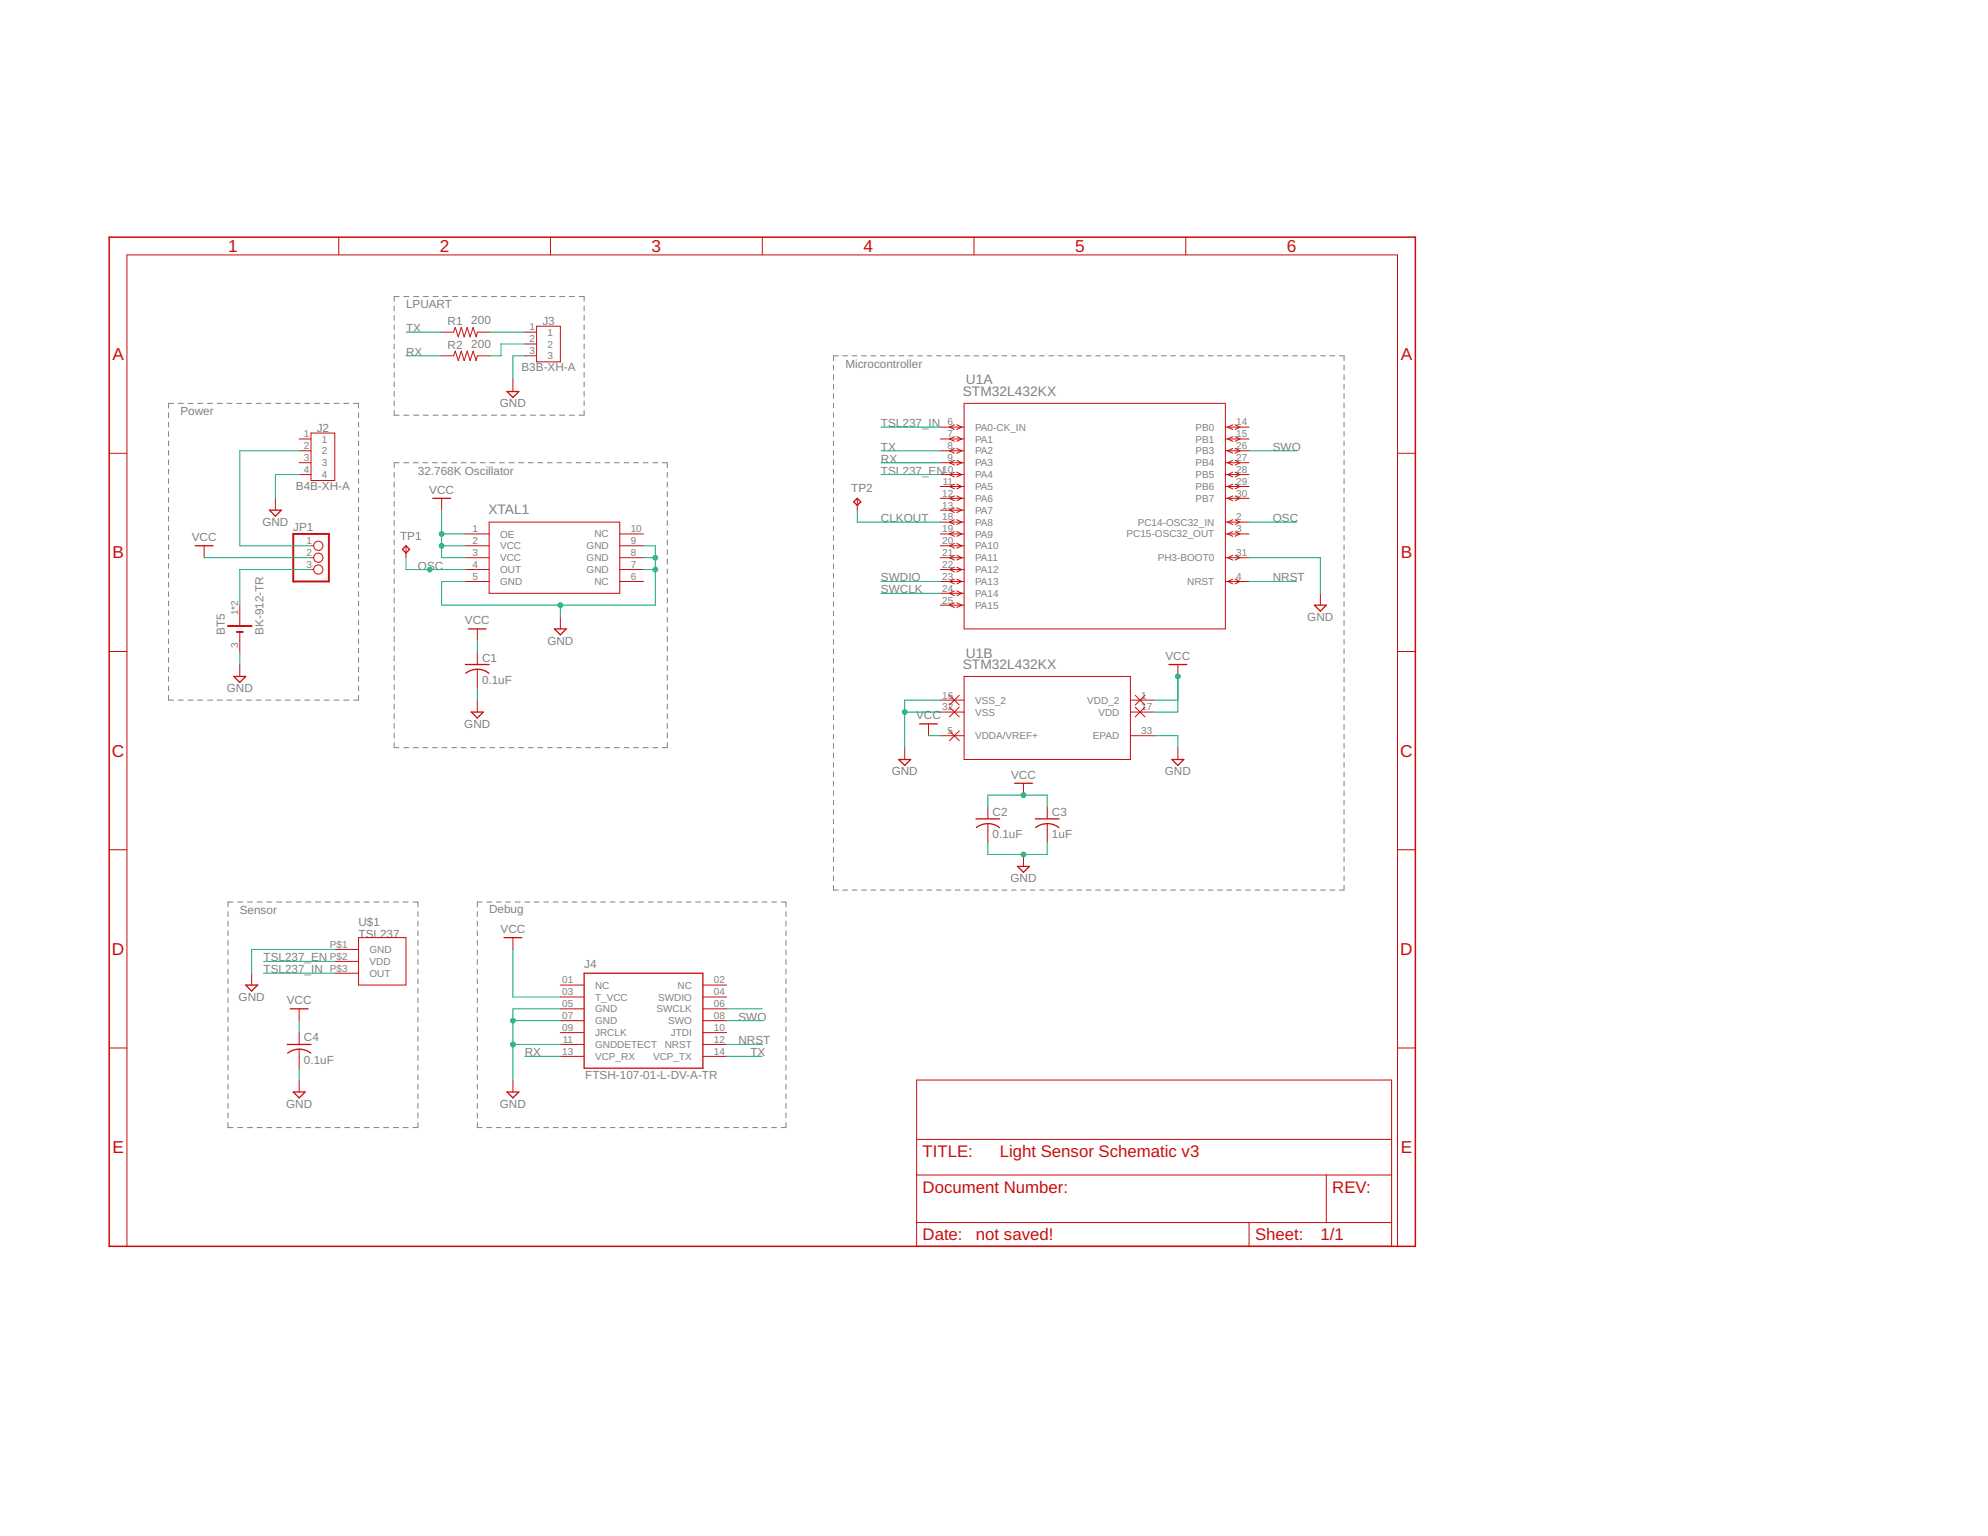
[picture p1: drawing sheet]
<svg xmlns="http://www.w3.org/2000/svg" width="279mm" height="216mm" viewBox="0 0 279 216" stroke-linecap="round" stroke-linejoin="round" font-family="sans-serif">
<g fill="none" stroke="#808080" stroke-width=".14">
<path d="M23.7 58v.7M23.7 59.3v.7M24.4 56.7h-.7v.7M25.1 56.7h.7M26.4 56.7h.7M27.8 56.7h.7M29.2 56.7h.7M30.5 56.7h.7M31.9 56.7h.7M33.3 56.7h.7M34.6 56.7h.7M36 56.7h.7"/>
<path d="M37.4 56.7h.7M38.7 56.7h.7M40.1 56.7h.7M41.5 56.7h.7M42.8 56.7h.7M44.2 56.7h.7M45.6 56.7h.7M46.9 56.7h.8M48.3 56.7h.7M49.7 56.7h.7v.7M50.4 58v.7M50.4 59.3v.7"/>
<path d="M55.4 57.7v.7h.7M55.4 43v.7M55.4 44.3v.7M55.4 45.7v.7M55.4 47v.7M55.4 48.4v.6M55.4 49.7v.7M55.4 51v.7M55.4 52.4v.6M55.4 53.7v.7M55.4 55v.7M55.4 56.3v.7"/>
<path d="M56.1 41.7h-.7v.6M56.8 58.4h.7M56.8 41.7h.7M58.1 58.4h.7M58.1 41.7h.7M59.5 58.4h.7M59.5 41.7h.7M60.9 58.4h.7M60.9 41.7h.7M62.2 58.4h.7M62.2 41.7h.7M63.6 58.4h.7"/>
<path d="M63.6 41.7h.7M65 58.4h.7M65 41.7h.7M66.3 58.4h.8M66.3 41.7h.8M67.7 58.4h.7M67.7 41.7h.7M69.1 58.4h.7M69.1 41.7h.7M70.4 58.4h.8M70.4 41.7h.8M71.8 58.4h.7"/>
<path d="M71.8 41.7h.7M73.2 58.4h.7M73.2 41.7h.7M74.6 58.4h.7M74.6 41.7h.7M75.9 58.4h.7M75.9 41.7h.7M77.3 58.4h.7M77.3 41.7h.7M78.6 58.4h.8M78.6 41.7h.8M80 58.4h.7"/>
<path d="M80 41.7h.7M81.4 41.7h.7v.6M82.1 43v.7M82.1 44.3v.7M82.1 45.7v.7M82.1 47v.7M82.1 48.4v.6M82.1 49.7v.7M82.1 51v.7M82.1 52.4v.6M82.1 53.7v.7M82.1 55v.7"/>
<path d="M82.1 56.3v.7M82.1 57.7v.7h-.7M117.1 51.3v.7M117.1 52.7v.7M117.1 54v.7M117.1 55.3v.7M117.1 56.7v.6M117.1 58v.7M117.1 59.3v.7M117.8 50h-.7v.7M118.5 50h.6M119.8 50h.6"/>
<path d="M121.1 50h.7M122.4 50h.7M123.7 50h.7M125 50h.7M126.4 50h.6M127.7 50h.6M129 50h.6M130.3 50h.7M131.6 50h.7M132.9 50h.7M134.3 50h.6M135.6 50h.6"/>
<path d="M136.9 50h.7M138.2 50h.7M139.5 50h.7M140.8 50h.7M142.2 50h.6M143.5 50h.6M144.8 50h.6M146.1 50h.7M147.4 50h.7M148.7 50h.7M150.1 50h.6M151.4 50h.6"/>
<path d="M152.7 50h.7M154 50h.7M155.3 50h.7M156.6 50h.7M158 50h.6M159.3 50h.6M160.6 50h.7M161.9 50h.7M163.2 50h.7M164.5 50h.7M165.9 50h.6M167.2 50h.6"/>
<path d="M168.5 50h.7M169.8 50h.7M171.1 50h.7M172.4 50h.7M173.8 50h.6M175.1 50h.6M176.4 50h.7M177.7 50h.7M179 50h.7M180.3 50h.7M181.7 50h.6M183 50h.6"/>
<path d="M184.3 50h.7M185.6 50h.7M186.9 50h.7M188.2 50h.7v.7M188.9 51.3v.7M188.9 52.7v.7M188.9 54v.7M188.9 55.3v.7M188.9 56.7v.6M188.9 58v.7M188.9 59.3v.7M23.7 60.7v.6"/>
<path d="M23.7 62v.7M23.7 63.3v.7M23.7 64.6v.7M23.7 66v.6M23.7 67.3v.7M23.7 68.6v.7M23.7 69.9v.7M23.7 71.3v.6M23.7 72.6v.7M23.7 73.9v.7M23.7 75.2v.7M23.7 76.6v.6"/>
<path d="M23.7 77.9v.7M23.7 79.2v.7M50.4 60.7v.6M50.4 62v.7M50.4 63.3v.7M50.4 64.6v.7M50.4 66v.6M50.4 67.3v.7M50.4 68.6v.7M50.4 69.9v.7M50.4 71.3v.6M50.4 72.6v.7"/>
<path d="M50.4 73.9v.7M50.4 75.2v.7M50.4 76.6v.6M50.4 77.9v.7M50.4 79.2v.7M55.4 66.4v.7M55.4 67.7v.8M55.4 69.1v.7M55.4 70.5v.7M55.4 71.8v.7M55.4 73.2v.7M55.4 74.5v.7"/>
<path d="M55.4 75.9v.7M55.4 77.3v.7M55.4 78.6v.7M55.4 80v.7M56.1 65h-.7v.7M56.7 65h.7M58.1 65h.7M59.4 65h.7M60.8 65h.7M62.1 65h.7M63.5 65h.7M64.8 65h.7"/>
<path d="M66.2 65h.7M67.5 65h.7M68.9 65h.6M70.2 65h.7M71.5 65h.7M72.9 65h.7M74.2 65h.7M75.6 65h.7M76.9 65h.7M78.3 65h.7M79.6 65h.7M81 65h.7"/>
<path d="M82.3 65h.7M83.7 65h.6M85 65h.7M86.4 65h.6M87.7 65h.7M89.1 65h.6M90.4 65h.7M91.7 65h.7M93.1 65h.7v.7M93.8 66.4v.7M93.8 67.7v.8M93.8 69.1v.7"/>
<path d="M93.8 70.5v.7M93.8 71.8v.7M93.8 73.2v.7M93.8 74.5v.7M93.8 75.9v.7M93.8 77.3v.7M93.8 78.6v.7M93.8 80v.7M117.1 60.7v.6M117.1 62v.7M117.1 63.3v.7M117.1 64.6v.7"/>
<path d="M117.1 66v.6M117.1 67.3v.7M117.1 68.6v.7M117.1 70v.6M117.1 71.3v.7M117.1 72.6v.7M117.1 73.9v.7M117.1 75.3v.6M117.1 76.6v.7M117.1 77.9v.7M117.1 79.3v.6M188.9 60.7v.6"/>
<path d="M188.9 62v.7M188.9 63.3v.7M188.9 64.6v.7M188.9 66v.6M188.9 67.3v.7M188.9 68.6v.7M188.9 70v.6M188.9 71.3v.7M188.9 72.6v.7M188.9 73.9v.7M188.9 75.3v.6M188.9 76.6v.7"/>
<path d="M188.9 77.9v.7M188.9 79.3v.6M23.7 80.5v.7M23.7 81.9v.6M23.7 83.2v.7M23.7 84.5v.7M23.7 85.8v.7M23.7 87.2v.6M23.7 88.5v.6M23.7 89.8v.7M23.7 91.1v.7M23.7 92.5v.6"/>
<path d="M23.7 93.8v.6M23.7 95.1v.7M23.7 96.4v.7M23.7 97.7v.7h.7M25.1 98.4h.7M26.4 98.4h.7M27.8 98.4h.7M29.2 98.4h.7M30.5 98.4h.7M31.9 98.4h.7M33.3 98.4h.7M34.6 98.4h.7"/>
<path d="M36 98.4h.7M37.4 98.4h.7M38.7 98.4h.7M40.1 98.4h.7M41.5 98.4h.7M42.8 98.4h.7M44.2 98.4h.7M45.6 98.4h.7M46.9 98.4h.8M48.3 98.4h.7M50.4 97.7v.7h-.7M50.4 80.5v.7"/>
<path d="M50.4 81.9v.6M50.4 83.2v.7M50.4 84.5v.7M50.4 85.8v.7M50.4 87.2v.6M50.4 88.5v.6M50.4 89.8v.7M50.4 91.1v.7M50.4 92.5v.6M50.4 93.8v.6M50.4 95.1v.7M50.4 96.4v.7"/>
<path d="M55.4 81.3v.7M55.4 82.7v.7M55.4 84v.7M55.4 85.4v.7M55.4 86.8v.6M55.4 88.1v.7M55.4 89.5v.7M55.4 90.8v.7M55.4 92.2v.7M55.4 93.5v.7M55.4 94.9v.7M55.4 96.2v.7"/>
<path d="M55.4 97.6v.7M55.4 99v.7M93.8 81.3v.7M93.8 82.7v.7M93.8 84v.7M93.8 85.4v.7M93.8 86.8v.6M93.8 88.1v.7M93.8 89.5v.7M93.8 90.8v.7M93.8 92.2v.7M93.8 93.5v.7"/>
<path d="M93.8 94.9v.7M93.8 96.2v.7M93.8 97.6v.7M93.8 99v.7M117.1 80.6v.7M117.1 81.9v.7M117.1 83.2v.7M117.1 84.6v.6M117.1 85.9v.7M117.1 87.2v.7M117.1 88.6v.6M117.1 89.9v.7"/>
<path d="M117.1 91.2v.7M117.1 92.5v.7M117.1 93.9v.7M117.1 95.2v.7M117.1 96.5v.7M117.1 97.9v.6M117.1 99.2v.7M188.9 80.6v.7M188.9 81.9v.7M188.9 83.2v.7M188.9 84.6v.6M188.9 85.9v.7"/>
<path d="M188.9 87.2v.7M188.9 88.6v.6M188.9 89.9v.7M188.9 91.2v.7M188.9 92.5v.7M188.9 93.9v.7M188.9 95.2v.7M188.9 96.5v.7M188.9 97.9v.6M188.9 99.2v.7M55.4 100.3v.7M55.4 101.7v.7"/>
<path d="M55.4 103v.7M55.4 104.4v.7h.7M56.7 105.1h.7M58.1 105.1h.7M59.4 105.1h.7M60.8 105.1h.7M62.1 105.1h.7M63.5 105.1h.7M64.8 105.1h.7M66.2 105.1h.7M67.5 105.1h.7M68.9 105.1h.6"/>
<path d="M70.2 105.1h.7M71.5 105.1h.7M72.9 105.1h.7M74.2 105.1h.7M75.6 105.1h.7M76.9 105.1h.7M78.3 105.1h.7M79.6 105.1h.7M81 105.1h.7M82.3 105.1h.7M83.7 105.1h.6M85 105.1h.7"/>
<path d="M86.4 105.1h.6M87.7 105.1h.7M89.1 105.1h.6M90.4 105.1h.7M91.7 105.1h.7M93.8 100.3v.7M93.8 101.7v.7M93.8 103v.7M93.8 104.4v.7h-.7M117.1 100.5v.7M117.1 101.9v.6M117.1 103.2v.7"/>
<path d="M117.1 104.5v.7M117.1 105.8v.7M117.1 107.2v.6M117.1 108.5v.7M117.1 109.8v.7M117.1 111.2v.6M117.1 112.5v.7M117.1 113.8v.7M117.1 115.1v.7M117.1 116.5v.6M117.1 117.8v.7M117.1 119.1v.7"/>
<path d="M188.9 100.5v.7M188.9 101.9v.6M188.9 103.2v.7M188.9 104.5v.7M188.9 105.8v.7M188.9 107.2v.6M188.9 108.5v.7M188.9 109.8v.7M188.9 111.2v.6M188.9 112.5v.7M188.9 113.8v.7M188.9 115.1v.7"/>
<path d="M188.9 116.5v.6M188.9 117.8v.7M188.9 119.1v.7M32 128.1v.7M32 129.5v.7M32 130.8v.7M32 132.2v.7M32 133.5v.7M32 134.9v.7M32 136.2v.7M32 137.6v.7M32 138.9v.7"/>
<path d="M32.7 126.8h-.7v.7M33.4 126.8h.7M34.8 126.8h.7M36.1 126.8h.7M37.5 126.8h.7M38.9 126.8h.7M40.2 126.8h.7M41.6 126.8h.7M43 126.8h.7M44.3 126.8h.8M45.7 126.8h.7M47.1 126.8h.7"/>
<path d="M48.4 126.8h.8M49.8 126.8h.7M51.2 126.8h.7M52.6 126.8h.7M53.9 126.8h.7M55.3 126.8h.7M56.7 126.8h.7M58 126.8h.7v.7M58.7 128.1v.7M58.7 129.5v.7M58.7 130.8v.7M58.7 132.2v.7"/>
<path d="M58.7 133.5v.7M58.7 134.9v.7M58.7 136.2v.7M58.7 137.6v.7M58.7 138.9v.7M67.1 128.1v.7M67.1 129.5v.7M67.1 130.8v.7M67.1 132.2v.7M67.1 133.5v.7M67.1 134.9v.7M67.1 136.2v.7"/>
<path d="M67.1 137.6v.7M67.1 138.9v.7M67.7 126.8h-.6v.7M68.4 126.8h.7M69.7 126.8h.7M71.1 126.8h.7M72.4 126.8h.7M73.8 126.8h.6M75.1 126.8h.7M76.4 126.8h.7M77.8 126.8h.6M79.1 126.8h.7"/>
<path d="M80.4 126.8h.7M81.8 126.8h.6M83.1 126.8h.7M84.4 126.8h.7M85.8 126.8h.6M87.1 126.8h.7M88.4 126.8h.7M89.8 126.8h.6M91.1 126.8h.7M92.4 126.8h.7M93.8 126.8h.6M95.1 126.8h.7"/>
<path d="M96.4 126.8h.7M97.8 126.8h.7M99.1 126.8h.7M100.5 126.8h.6M101.8 126.8h.7M103.1 126.8h.7M104.5 126.8h.6M105.8 126.8h.7M107.1 126.8h.7M108.4 126.8h.7M109.8 126.8h.7v.7M110.5 128.1v.7"/>
<path d="M110.5 129.5v.7M110.5 130.8v.7M110.5 132.2v.7M110.5 133.5v.7M110.5 134.9v.7M110.5 136.2v.7M110.5 137.6v.7M110.5 138.9v.7M117.1 124.4v.7h.7M117.1 120.5v.6M117.1 121.8v.7M117.1 123.1v.7"/>
<path d="M118.5 125.1h.6M119.8 125.1h.6M121.1 125.1h.7M122.4 125.1h.7M123.7 125.1h.7M125 125.1h.7M126.4 125.1h.6M127.7 125.1h.6M129 125.1h.6M130.3 125.1h.7M131.6 125.1h.7M132.9 125.1h.7"/>
<path d="M134.3 125.1h.6M135.6 125.1h.6M136.9 125.1h.7M138.2 125.1h.7M139.5 125.1h.7M140.8 125.1h.7M142.2 125.1h.6M143.5 125.1h.6M144.8 125.1h.6M146.1 125.1h.7M147.4 125.1h.7M148.7 125.1h.7"/>
<path d="M150.1 125.1h.6M151.4 125.1h.6M152.7 125.1h.7M154 125.1h.7M155.3 125.1h.7M156.6 125.1h.7M158 125.1h.6M159.3 125.1h.6M160.6 125.1h.7M161.9 125.1h.7M163.2 125.1h.7M164.5 125.1h.7"/>
<path d="M165.9 125.1h.6M167.2 125.1h.6M168.5 125.1h.7M169.8 125.1h.7M171.1 125.1h.7M172.4 125.1h.7M173.8 125.1h.6M175.1 125.1h.6M176.4 125.1h.7M177.7 125.1h.7M179 125.1h.7M180.3 125.1h.7"/>
<path d="M181.7 125.1h.6M183 125.1h.6M184.3 125.1h.7M185.6 125.1h.7M186.9 125.1h.7M188.9 124.4v.7h-.7M188.9 120.5v.6M188.9 121.8v.7M188.9 123.1v.7M32 157.8v.7h.7M32 140.3v.7M32 141.6v.7"/>
<path d="M32 143v.7M32 144.3v.7M32 145.7v.7M32 147v.7M32 148.4v.7M32 149.7v.7M32 151.1v.6M32 152.4v.7M32 153.8v.6M32 155.1v.7M32 156.5v.6M33.4 158.5h.7"/>
<path d="M34.8 158.5h.7M36.1 158.5h.7M37.5 158.5h.7M38.9 158.5h.7M40.2 158.5h.7M41.6 158.5h.7M43 158.5h.7M44.3 158.5h.8M45.7 158.5h.7M47.1 158.5h.7M48.4 158.5h.8M49.8 158.5h.7"/>
<path d="M51.2 158.5h.7M52.6 158.5h.7M53.9 158.5h.7M55.3 158.5h.7M56.7 158.5h.7M58.7 157.8v.7h-.7M58.7 140.3v.7M58.7 141.6v.7M58.7 143v.7M58.7 144.3v.7M58.7 145.7v.7M58.7 147v.7"/>
<path d="M58.7 148.4v.7M58.7 149.7v.7M58.7 151.1v.6M58.7 152.4v.7M58.7 153.8v.6M58.7 155.1v.7M58.7 156.5v.6M67.1 157.8v.7h.6M67.1 140.3v.7M67.1 141.6v.7M67.1 143v.7M67.1 144.3v.7"/>
<path d="M67.1 145.7v.7M67.1 147v.7M67.1 148.4v.7M67.1 149.7v.7M67.1 151.1v.6M67.1 152.4v.7M67.1 153.8v.6M67.1 155.1v.7M67.1 156.5v.6M68.4 158.5h.7M69.7 158.5h.7M71.1 158.5h.7"/>
<path d="M72.4 158.5h.7M73.8 158.5h.6M75.1 158.5h.7M76.4 158.5h.7M77.8 158.5h.6M79.1 158.5h.7M80.4 158.5h.7M81.8 158.5h.6M83.1 158.5h.7M84.4 158.5h.7M85.8 158.5h.6M87.1 158.5h.7"/>
<path d="M88.4 158.5h.7M89.8 158.5h.6M91.1 158.5h.7M92.4 158.5h.7M93.8 158.5h.6M95.1 158.5h.7M96.4 158.5h.7M97.8 158.5h.7M99.1 158.5h.7M100.5 158.5h.6M101.8 158.5h.7M103.1 158.5h.7"/>
<path d="M104.5 158.5h.6M105.8 158.5h.7M107.1 158.5h.7M108.4 158.5h.7M110.5 140.3v.7M110.5 141.6v.7M110.5 143v.7M110.5 144.3v.7M110.5 145.7v.7M110.5 147v.7M110.5 148.4v.7M110.5 149.7v.7"/>
<path d="M110.5 151.1v.6M110.5 152.4v.7M110.5 153.8v.6M110.5 155.1v.7M110.5 156.5v.6M110.5 157.8v.7h-.7"/>
</g>
<path d="M15.3 33.3h183.6v141.9h-183.6z" fill="none" stroke="#c90d0c" stroke-width=".21"/>
<g fill="none" stroke="#c90d0c" stroke-width=".14">
<path d="M47.6 33.3v2.5M77.4 33.3v2.5M107.1 33.3v2.5M136.9 33.3v2.5M166.7 33.3v2.5M62.1 46.7h1.6l.3-.7 .4 1.4 .4-1.4 .4 1.4 .5-1.4 .4 1.4 .4-1.4 .4 1.4 .2-.7h1.6M62.1 50h1.6l.3-.7 .4 1.4 .4-1.4 .4 1.4 .5-1.4 .4 1.4 .4-1.4 .4 1.4 .2-.7h1.6M72.1 53.4v1.6M73.8 46.7h1.6M73.8 48.4h1.6M73.8 50h1.6M75.4 45.9h3.4v5h-3.4z"/>
<path d="M134.1 59.7l-.7 .3 .7 .4M134.5 59.7l.7 .3-.7 .4M135.5 56.7h36.7v31.7h-36.7zM173.2 59.7l-.6 .3 .6 .4M173.6 59.7l.7 .3-.7 .4M15.3 63.7h2.5M28.7 76.7v1.7M38.7 70v1.7M42 61.7h1.7M42 63.4h1.7M42 65h1.7M42 66.7h1.7"/>
<path d="M43.7 76.7h.4M43.7 78.4h.4M43.7 60.9h3.4v6.6h-3.4zM57.1 76.7v1.7M62.1 70v1.7M65.4 75.1h3.3M65.4 76.7h3.3M65.4 78.4h3.3M68.7 73.4h18.4v10h-18.4zM87.1 75.1h3.3M87.1 76.7h3.3M87.1 78.4h3.3"/>
<path d="M120.5 70v1.7M132.2 60h3.3M132.2 61.7h3.3M132.2 63.4h3.3M132.2 65h3.3M132.2 66.7h3.3M132.2 68.4h3.3M132.2 70h3.3M132.2 71.7h3.3M132.2 73.4h3.3M132.2 75.1h3.3M132.2 76.7h3.3"/>
<path d="M132.2 78.4h3.3M134.1 61.4l-.7 .3 .7 .3M134.1 63l-.7 .4 .7 .3M134.1 64.7l-.7 .3 .7 .4M134.1 66.4l-.7 .3 .7 .3M134.1 68.1l-.7 .3 .7 .3M134.1 69.7l-.7 .3 .7 .4M134.1 71.4l-.7 .3 .7 .3M134.1 73.1l-.7 .3 .7 .3M134.1 74.7l-.7 .4 .7 .3M134.1 76.4l-.7 .3 .7 .4M134.1 78.1l-.7 .3 .7 .3"/>
<path d="M134.1 79.7l-.7 .4 .7 .3M134.5 61.4l.7 .3-.7 .3M134.5 63l.7 .4-.7 .3M134.5 64.7l.7 .3-.7 .4M134.5 66.4l.7 .3-.7 .3M134.5 68.1l.7 .3-.7 .3M134.5 69.7l.7 .3-.7 .4M134.5 71.4l.7 .3-.7 .3M134.5 73.1l.7 .3-.7 .3M134.5 74.7l.7 .4-.7 .3M134.5 76.4l.7 .3-.7 .4M134.5 78.1l.7 .3-.7 .3"/>
<path d="M134.5 79.7l.7 .4-.7 .3M172.2 60h3.3M172.2 61.7h3.3M172.2 63.4h3.3M172.2 65h3.3M172.2 66.7h3.3M172.2 68.4h3.3M172.2 70h3.3M172.2 73.4h3.3M172.2 75.1h3.3M172.2 78.4h3.3M173.2 61.4l-.6 .3 .6 .3"/>
<path d="M173.2 63l-.6 .4 .6 .3M173.2 64.7l-.6 .3 .6 .4M173.2 66.4l-.6 .3 .6 .3M173.2 68.1l-.6 .3 .6 .3M173.2 69.7l-.6 .3 .6 .4M173.2 73.1l-.6 .3 .6 .3M173.2 74.7l-.6 .4 .6 .3M173.2 78.1l-.6 .3 .6 .3M173.6 61.4l.7 .3-.7 .3M173.6 63l.7 .4-.7 .3M173.6 64.7l.7 .3-.7 .4M173.6 66.4l.7 .3-.7 .3"/>
<path d="M173.6 68.1l.7 .3-.7 .3M173.6 69.7l.7 .3-.7 .4M173.6 73.1l.7 .3-.7 .3M173.6 74.7l.7 .4-.7 .3M173.6 78.1l.7 .3-.7 .3M196.4 63.7h2.5M15.3 91.6h2.5M33.7 85.1v2.9M33.7 88.8v2.9M33.7 93.4v1.7M43.7 80.1h.4M65.4 80.1h3.3"/>
<path d="M65.4 81.7h3.3M67.1 88.4v1.7M67.1 91.7v1.7M67.1 94.1v2.6M67.1 98.4v1.7M78.8 86.7v1.7M87.1 80.1h3.3M87.1 81.7h3.3M132.2 80.1h3.3M132.2 81.7h3.3M132.2 83.4h3.3M132.2 85.1h3.3"/>
<path d="M132.2 98.4h3.3M133.4 97.7l1.4 1.4M133.4 99.4l1.4 1.4M134.1 81.4l-.7 .3 .7 .4M134.1 83.1l-.7 .3 .7 .3M134.1 84.7l-.7 .4 .7 .3M134.5 81.4l.7 .3-.7 .4M134.5 83.1l.7 .3-.7 .3M134.5 84.7l.7 .4-.7 .3M134.8 97.7l-1.4 1.4M134.8 99.4l-1.4 1.4M135.5 95.1h23.4v11.7h-23.4z"/>
<path d="M158.9 98.4h3.3M159.6 97.7l1.3 1.4M159.6 99.4l1.3 1.4M160.9 97.7l-1.3 1.4M160.9 99.4l-1.3 1.4M165.5 93.4v1.7M172.2 81.7h3.3M173.2 81.4l-.6 .3 .6 .4M173.6 81.4l.7 .3-.7 .4M185.6 83.4v1.7M196.4 91.6h2.5M15.3 119.4h2.5"/>
<path d="M127.2 105.1v1.7M130.5 101.8v1.6M132.2 100.1h3.3M132.2 103.4h3.3M133.4 102.7l1.4 1.4M134.8 102.7l-1.4 1.4M138.8 113.4v1.7M138.8 115.8v2.6M143.8 110.1v1.7M147.2 113.4v1.7M147.2 115.8v2.6M158.9 100.1h3.3"/>
<path d="M158.9 103.4h3.3M165.5 105.1v1.7M196.4 119.4h2.5M35.4 136.8v1.7M47.1 133.5h3.3M47.1 135.1h3.3M47.1 136.8h3.3M50.4 131.8h6.7v6.7h-6.7zM72.1 131.8v1.7M78.8 138.5h3.3M98.8 138.5h3.3M143.8 120.1v1.7"/>
<path d="M15.3 147.3h2.5M42 141.8v1.7M42 145.1v1.7M42 147.5v2.6M42 151.8v1.7M72.1 151.8v1.7M78.8 140.1h3.3M78.8 141.8h3.3M78.8 143.5h3.3M78.8 145.1h3.3M78.8 146.8h3.3M78.8 148.5h3.3"/>
<path d="M98.8 140.1h3.3M98.8 141.8h3.3M98.8 143.5h3.3M98.8 145.1h3.3M98.8 146.8h3.3M98.8 148.5h3.3M128.8 151.8h66.8v23.4h-66.8zM196.4 147.3h2.5M17.8 175.2v-139.4h178.6v139.4M128.8 165.2h66.8M128.8 171.8h66.8M128.8 160.2h66.8"/>
<path d="M175.5 171.8v3.4M186.4 165.2v6.6"/>
<circle cx="44.7" cy="78.4" r=".65"/>
<circle cx="44.7" cy="76.7" r=".65"/>
<circle cx="44.7" cy="80.1" r=".65"/>
</g>
<path d="M41.2 75.1h5v6.6h-5zM32 88h3.4M33.3 88.8h.8" fill="none" stroke="#c90d0c" stroke-width=".27"/>
<g fill="none" stroke="#c90d0c" stroke-width=".18">
<path d="M71.3 55h1.6l-.8 .9zM27.4 76.7h2.6M37.9 71.7h1.6l-.8 .9zM57.1 76.7l.5 .5-.5 .5-.5-.5zM60.8 70h2.5M120 70.5l.5-.5 .5 .5-.5 .5zM32.9 95.1h1.6l-.8 .8zM65.4 93.4h3.3M65.5 94.6a2.66 2.66 0 0 1 3.2 0M65.8 88.4h2.5M77.9 88.4h1.7l-.8 .8zM164.3 93.4h2.5"/>
<path d="M184.7 85.1h1.7l-.8 .8zM66.2 100.1h1.7l-.8 .8zM126.3 106.8h1.7l-.8 .8zM129.2 101.8h2.5M137.2 115.1h3.3M137.2 116.3a2.64 2.64 0 0 1 3.3 0M142.6 110.1h2.5M145.5 115.1h3.3M145.6 116.3a2.64 2.64 0 0 1 3.2 0M164.7 106.8h1.7l-.9 .8zM34.5 138.5h1.7l-.8 .8zM70.8 131.8h2.5"/>
<path d="M82.1 136.8h16.7v13.3h-16.7zM143 121.8h1.7l-.9 .8zM40.4 146.8h3.3M40.4 148a2.64 2.64 0 0 1 3.3 0M40.8 141.8h2.5M41.2 153.5h1.7l-.9 .8zM71.3 153.5h1.6l-.8 .8z"/>
</g>
<g fill="none" stroke="#0dab76" stroke-width=".14">
<path d="M57.1 50h5M57.1 46.7h5M68.7 46.7h5.1M73.8 48.4h-3.4v1.6h-1.7M73.8 50h-1.7v3.4M28.7 78.4h15M42 63.4h-8.3v13.3h10M42 66.7h-3.3v3.3M57.1 78.4v1.7h8.3M62.1 71.7v6.7h3.3M62.1 76.7h3.3M62.1 75.1h3.3"/>
<path d="M90.4 76.7h1.7v8.4h-30v-3.4h3.3M90.4 78.4h1.7M120.5 71.7v1.7h11.7M123.8 66.7h8.4M123.8 63.4h8.4M123.8 65h8.4M123.8 60h8.4M175.5 78.4h10.1v5M175.5 63.4h6.7M175.5 73.4h6.7M33.7 91.7v1.7M43.7 80.1h-10v5"/>
<path d="M67.1 90.1v1.6M67.1 96.7v1.7M78.8 85.1v1.6M90.4 80.1h1.7M123.8 81.7h8.4M123.8 83.4h8.4M132.2 98.4h-5v6.7M162.2 98.4h3.3M165.5 95.1v5h-3.3M175.5 81.7h6.7M127.2 100.1h5M130.5 103.4h1.7"/>
<path d="M138.8 113.4v-1.6h8.4v1.6M138.8 118.4v1.7h8.4v-1.7M162.2 103.4h3.3v1.7M37 136.8h10.1M37 135.1h10.1M47.1 133.5h-11.7v3.3M72.1 133.5v6.6h6.7M42 143.5v1.6M42 150.1v1.7M72.1 143.5h6.7M72.1 146.8h6.7M73.8 148.5h5"/>
<path d="M78.8 141.8h-6.7v10M102.1 141.8h5M102.1 143.5h5M102.1 146.8h5M102.1 148.5h5"/>
</g>
<g fill="#0dab76" stroke="#0dab76" stroke-width=".14">
<circle cx="78.8" cy="85.1" r=".33"/>
<circle cx="92.1" cy="80.1" r=".33"/>
<circle cx="92.1" cy="78.4" r=".33"/>
<circle cx="127.2" cy="100.1" r=".33"/>
<circle cx="143.8" cy="120.1" r=".33"/>
<circle cx="72.1" cy="143.5" r=".33"/>
<circle cx="72.1" cy="146.8" r=".33"/>
<circle cx="62.1" cy="75.1" r=".33"/>
<circle cx="62.1" cy="76.7" r=".33"/>
<circle cx="165.5" cy="95.1" r=".33"/>
<circle cx="143.8" cy="111.8" r=".33"/>
<circle cx="60.4" cy="80.1" r=".33"/>
</g>
<g font-size="2.4" fill="#c90d0c">
<text x="32.1" y="35.4">1</text>
<text x="61.8" y="35.4">2</text>
<text x="91.6" y="35.4">3</text>
<text x="121.3" y="35.4">4</text>
<text x="151.1" y="35.4">5</text>
<text x="180.9" y="35.4">6</text>
<text x="15.8" y="50.6">A</text>
<text x="196.9" y="50.6">A</text>
<text x="15.8" y="78.5">B</text>
<text x="196.9" y="78.5">B</text>
<text x="15.7" y="106.4">C</text>
<text x="196.8" y="106.4">C</text>
<text x="15.7" y="134.2">D</text>
<text x="196.8" y="134.2">D</text>
<text x="15.8" y="162.1">E</text>
<text x="129.7" y="162.7">TITLE:</text>
<text x="129.7" y="167.7">Document Number:</text>
<text x="140.5" y="162.7">Light Sensor Schematic v3</text>
<text x="187.2" y="167.7">REV:</text>
<text x="196.9" y="162.1">E</text>
<text x="129.7" y="174.3">Date:</text>
<text x="137.2" y="174.3">not saved!</text>
<text x="176.4" y="174.3">Sheet:</text>
<text x="185.6" y="174.3">1/1</text>
</g>
<g font-size="1.9" fill="#808080">
<text x="135.3" y="55.7">STM32L432KX</text>
<text x="135.7" y="54">U1A</text>
<text x="68.6" y="72.2">XTAL1</text>
<text x="135.3" y="94.1">STM32L432KX</text>
<text x="135.7" y="92.4">U1B</text>
</g>
<g font-size="1.6" fill="#808080">
<text x="57.1" y="43.3">LPUART</text>
<text x="57.1" y="46.7">TX</text>
<text x="62.9" y="45.7">R1</text>
<text x="66.2" y="45.5">200</text>
<text x="76.2" y="45.7">J3</text>
<text x="57.1" y="50">RX</text>
<text x="62.9" y="49">R2</text>
<text x="66.2" y="48.9">200</text>
<text x="73.3" y="52.2">B3B-XH-A</text>
<text x="118.8" y="51.7">Microcontroller</text>
<text x="25.4" y="58.4">Power</text>
<text x="70.3" y="57.3">GND</text>
<text x="44.5" y="60.7">J2</text>
<text x="123.8" y="63.4">TX</text>
<text x="123.8" y="65">RX</text>
<text x="123.8" y="60">TSL237_IN</text>
<text x="178.9" y="63.4">SWO</text>
<text x="41.6" y="68.9">B4B-XH-A</text>
<text x="58.7" y="66.7">32.768K Oscillator</text>
<text x="60.3" y="69.4">VCC</text>
<text x="119.6" y="69.2">TP2</text>
<text x="123.8" y="66.7">TSL237_EN</text>
<text x="27" y="76.1">VCC</text>
<text x="36.9" y="74">GND</text>
<text x="41.2" y="74.6">JP1</text>
<text x="56.2" y="75.9">TP1</text>
<text x="123.8" y="73.4">CLKOUT</text>
<text x="178.9" y="73.4">OSC</text>
<text x="58.7" y="80.1">OSC</text>
<text x="123.8" y="83.4">SWCLK</text>
<text x="123.8" y="81.7">SWDIO</text>
<text x="178.9" y="81.7">NRST</text>
<text x="31.6" y="89.2" transform="rotate(-90 31.6 89.2)">BT5</text>
<text x="37" y="89.2" transform="rotate(-90 37 89.2)">BK-912-TR</text>
<text x="65.3" y="87.7">VCC</text>
<text x="183.7" y="87.3">GND</text>
<text x="67.7" y="93">C1</text>
<text x="76.9" y="90.6">GND</text>
<text x="163.8" y="92.7">VCC</text>
<text x="31.9" y="97.3">GND</text>
<text x="67.7" y="96.2">0.1uF</text>
<text x="128.8" y="101.1">VCC</text>
<text x="65.2" y="102.3">GND</text>
<text x="125.3" y="109">GND</text>
<text x="142.1" y="109.4">VCC</text>
<text x="163.7" y="109">GND</text>
<text x="139.5" y="117.9">0.1uF</text>
<text x="139.5" y="114.7">C2</text>
<text x="147.8" y="117.9">1uF</text>
<text x="147.8" y="114.7">C3</text>
<text x="142" y="124">GND</text>
<text x="33.7" y="128.5">Sensor</text>
<text x="50.4" y="131.8">TSL237</text>
<text x="50.4" y="130.1">U$1</text>
<text x="68.7" y="128.4">Debug</text>
<text x="70.3" y="131.1">VCC</text>
<text x="37" y="136.8">TSL237_IN</text>
<text x="37" y="135.1">TSL237_EN</text>
<text x="82.1" y="136.1">J4</text>
<text x="33.5" y="140.7">GND</text>
<text x="40.3" y="141.1">VCC</text>
<text x="103.8" y="143.5">SWO</text>
<text x="42.7" y="149.6">0.1uF</text>
<text x="42.7" y="146.4">C4</text>
<text x="73.8" y="148.5">RX</text>
<text x="103.8" y="146.8">NRST</text>
<text x="105.5" y="148.5">TX</text>
<text x="40.2" y="155.7">GND</text>
<text x="70.3" y="155.7">GND</text>
<text x="82.3" y="151.6">FTSH-107-01-L-DV-A-TR</text>
</g>
<g font-size="1.4" fill="#808080">
<text x="74.4" y="46.5">1</text>
<text x="77" y="47.2">1</text>
<text x="74.4" y="48.1">2</text>
<text x="74.4" y="49.8">3</text>
<text x="77" y="48.9">2</text>
<text x="77" y="50.5">3</text>
<text x="133.2" y="59.8">6</text>
<text x="173.7" y="59.8">14</text>
<text x="42.7" y="61.5">1</text>
<text x="42.7" y="63.1">2</text>
<text x="42.7" y="64.8">3</text>
<text x="45.2" y="62.2">1</text>
<text x="45.2" y="63.9">2</text>
<text x="45.2" y="65.5">3</text>
<text x="133.2" y="61.5">7</text>
<text x="133.2" y="63.1">8</text>
<text x="133.2" y="64.8">9</text>
<text x="137" y="60.5">PA0-CK_IN</text>
<text x="137" y="62.2">PA1</text>
<text x="137" y="63.9">PA2</text>
<text x="137" y="65.5">PA3</text>
<text x="168" y="60.5">PB0</text>
<text x="168" y="62.2">PB1</text>
<text x="168" y="63.9">PB3</text>
<text x="168" y="65.5">PB4</text>
<text x="173.7" y="61.5">15</text>
<text x="173.7" y="63.1">26</text>
<text x="173.7" y="64.8">27</text>
<text x="42.7" y="66.5">4</text>
<text x="45.2" y="67.2">4</text>
<text x="132.4" y="66.5">10</text>
<text x="132.4" y="69.8">12</text>
<text x="132.4" y="71.5">13</text>
<text x="132.5" y="68.1">11</text>
<text x="137" y="67.2">PA4</text>
<text x="137" y="68.9">PA5</text>
<text x="137" y="70.5">PA6</text>
<text x="168" y="67.2">PB5</text>
<text x="168" y="68.9">PB6</text>
<text x="168" y="70.5">PB7</text>
<text x="173.7" y="66.5">28</text>
<text x="173.7" y="68.1">29</text>
<text x="173.7" y="69.8">30</text>
<text x="43.1" y="76.5">1</text>
<text x="66.4" y="74.8">1</text>
<text x="66.4" y="76.5">2</text>
<text x="70.3" y="75.6">OE</text>
<text x="70.3" y="77.2">VCC</text>
<text x="82.4" y="77.2">GND</text>
<text x="83.5" y="75.5">NC</text>
<text x="88.6" y="76.5">9</text>
<text x="88.6" y="74.8">10</text>
<text x="132.4" y="73.2">18</text>
<text x="132.4" y="74.8">19</text>
<text x="132.4" y="76.5">20</text>
<text x="137" y="72.2">PA7</text>
<text x="137" y="73.9">PA8</text>
<text x="137" y="75.6">PA9</text>
<text x="137" y="77.2">PA10</text>
<text x="158.3" y="75.5">PC15-OSC32_OUT</text>
<text x="159.9" y="73.9">PC14-OSC32_IN</text>
<text x="173.7" y="73.2">2</text>
<text x="173.7" y="74.8">3</text>
<text x="43.1" y="78.2">2</text>
<text x="43.1" y="79.8">3</text>
<text x="66.4" y="78.2">3</text>
<text x="66.4" y="79.8">4</text>
<text x="66.4" y="81.5">5</text>
<text x="70.3" y="78.9">VCC</text>
<text x="70.3" y="80.6">OUT</text>
<text x="70.3" y="82.2">GND</text>
<text x="82.4" y="80.6">GND</text>
<text x="82.4" y="78.9">GND</text>
<text x="83.5" y="82.2">NC</text>
<text x="88.6" y="81.5">6</text>
<text x="88.6" y="79.8">7</text>
<text x="88.6" y="78.2">8</text>
<text x="132.4" y="78.2">21</text>
<text x="132.4" y="79.8">22</text>
<text x="132.4" y="81.5">23</text>
<text x="132.4" y="83.2">24</text>
<text x="137" y="78.9">PA11</text>
<text x="137" y="80.6">PA12</text>
<text x="137" y="82.2">PA13</text>
<text x="137" y="83.9">PA14</text>
<text x="162.7" y="78.9">PH3-BOOT0</text>
<text x="166.9" y="82.2">NRST</text>
<text x="173.7" y="78.2">31</text>
<text x="173.7" y="81.5">4</text>
<text x="33.5" y="86.5" transform="rotate(-90 33.5 86.5)">1*2</text>
<text x="132.4" y="84.8">25</text>
<text x="137" y="85.6">PA15</text>
<text x="33.5" y="91.1" transform="rotate(-90 33.5 91.1)">3</text>
<text x="132.4" y="98.2">16</text>
<text x="132.4" y="99.9">32</text>
<text x="137" y="98.9">VSS_2</text>
<text x="137" y="100.6">VSS</text>
<text x="152.8" y="98.9">VDD_2</text>
<text x="154.4" y="100.6">VDD</text>
<text x="160.4" y="98.2">1</text>
<text x="160.4" y="99.9">17</text>
<text x="133.2" y="103.2">5</text>
<text x="137" y="103.9">VDDA/VREF+</text>
<text x="153.6" y="103.9">EPAD</text>
<text x="160.4" y="103.2">33</text>
<text x="46.4" y="133.2">P$1</text>
<text x="46.4" y="134.9">P$2</text>
<text x="46.4" y="136.6">P$3</text>
<text x="51.9" y="134">GND</text>
<text x="51.9" y="135.6">VDD</text>
<text x="51.9" y="137.3">OUT</text>
<text x="79" y="138.2">01</text>
<text x="79" y="139.9">03</text>
<text x="79" y="141.6">05</text>
<text x="79" y="143.2">07</text>
<text x="83.6" y="139">NC</text>
<text x="83.6" y="140.6">T_VCC</text>
<text x="83.6" y="142.3">GND</text>
<text x="83.6" y="144">GND</text>
<text x="92.2" y="142.3">SWCLK</text>
<text x="92.5" y="140.6">SWDIO</text>
<text x="93.9" y="144">SWO</text>
<text x="95.2" y="139">NC</text>
<text x="100.3" y="138.2">02</text>
<text x="100.3" y="139.9">04</text>
<text x="100.3" y="141.6">06</text>
<text x="100.3" y="143.2">08</text>
<text x="79" y="144.9">09</text>
<text x="79" y="148.2">13</text>
<text x="79.1" y="146.6">11</text>
<text x="83.6" y="145.6">JRCLK</text>
<text x="83.6" y="147.3">GNDDETECT</text>
<text x="83.6" y="149">VCP_RX</text>
<text x="91.8" y="149">VCP_TX</text>
<text x="93.4" y="147.3">NRST</text>
<text x="94.3" y="145.6">JTDI</text>
<text x="100.3" y="144.9">10</text>
<text x="100.3" y="146.6">12</text>
<text x="100.3" y="148.2">14</text>
</g>
</svg>
